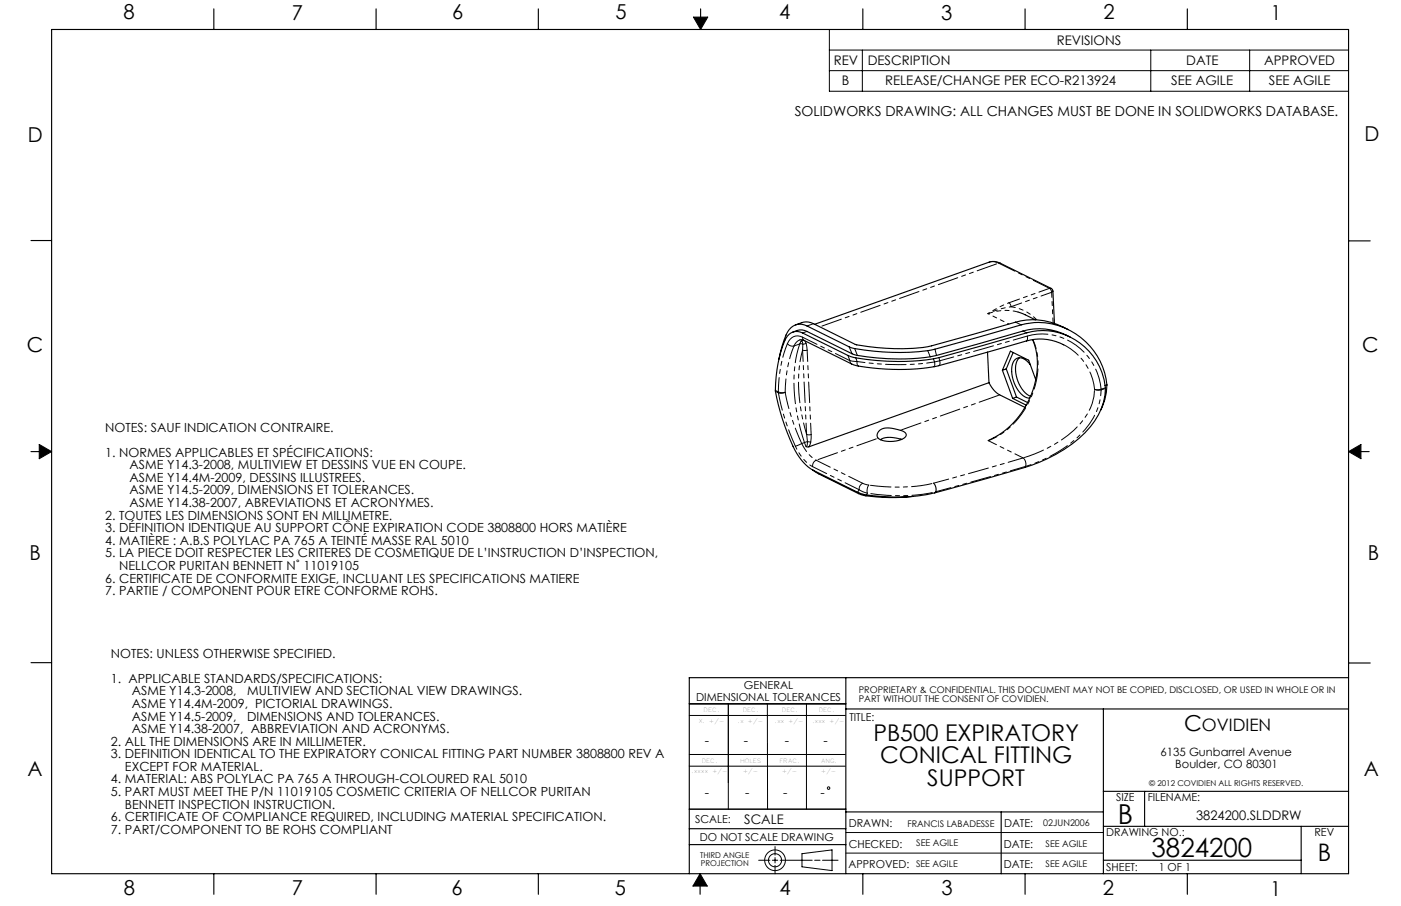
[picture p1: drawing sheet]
<svg xmlns="http://www.w3.org/2000/svg" width="432mm" height="279mm" viewBox="0 0 432 279" stroke-linecap="round" stroke-linejoin="round" font-family="sans-serif">
<g fill="none" stroke="#000" stroke-width=".31">
<path d="M213.7 5.3h4.4l-2.2 3.8zM255.6 9.1v19h160M255.6 15.4h160M265.8 15.4v12.7M354.7 15.4v12.7M385.2 15.4v12.7M255.6 21.8h160M12.1 137.1l3.8 2.2-3.8 2.2zM415.6 139.3l3.8-2.2v4.4zM224.5 217v32.5M236.5 217l.1 32.5M248.6 217v32.5"/>
<path d="M260.7 217h-48.3M212.4 220.6h48.2M212.4 232.7h48.2M212.4 236.3h48.2M212.4 249.5h48.3M260.7 256.7h79.4M215.8 269.4l2.2 3.9h-4.4zM233.8 265.3h3.5M238 265.3h1.7M238.9 261.1v2.6M238.9 264.5v1.6M238.9 266.9v2.6"/>
<path d="M240.5 265.3h9.8M247.2 263.3l9.2-1.2v6.4l-9.2-1.2zM251.1 265.3h1.6M253.5 265.3h4.8M260.7 263.1h79.4"/>
<circle cx="255.4" cy="243" r=".39"/>
<circle cx="238.9" cy="265.3" r="2.02"/>
<circle cx="238.9" cy="265.3" r="3.2"/>
</g>
<g fill="none" stroke="#000" stroke-width=".35">
<path d="M15.9 9.1h399.7v260.3h-399.7zM65.9 2.7v6.4M115.9 2.7v6.4M165.9 2.7v6.4M215.9 2.7v6.4M265.9 2.7v6.4M315.9 2.7v6.4M365.9 2.7v6.4M9.6 74.2h6.3M415.6 74.3h6.7M313.8 96.2l5.3 2.4M325 99.8l-.5-10-.2-.6-16.4-8.2a4.1 4.1 0 0 0-3-.2l-53.8 19.2"/>
<path d="M240.1 110.8l.9-3.9a13.2 13.2 0 0 1 2.7-5.8 4.2 4.2 0 0 1 5-.6l13 6.5a66.6 66.6 0 0 0 24.2 1.1l2.3-.4 26.5-7.5a21.3 21.3 0 0 1 26.5 18.5M243.3 103a3.6 3.6 0 0 1 4.1-.3l13.9 6.9a16.2 16.2 0 0 0 5.5 1.2 68.9 68.9 0 0 0 22.6-.5l27-7.7a19.4 19.4 0 0 1 24.3 17.2 21 21 0 0 1-8.1 15.4 46.9 46.9 0 0 1-16.7 9 505.3 505.3 0 0 1-30.2 8.3 57.5 57.5 0 0 1-20.4-.3l-14.6-7.2a17.4 17.4 0 0 1-7.2-9.5 67.4 67.4 0 0 1-4.5-15.1 35.5 35.5 0 0 1 3.7-16.8zM244.4 102.4l1.4-.5a3.8 3.8 0 0 1 2.9 .3l13.9 6.9a64.9 64.9 0 0 0 22.6 1.1l3.4-.6 26.7-7.5a18.8 18.8 0 0 1 14.5 1.8M245.2 100.2a5.6 5.6 0 0 1 5.5-.4l12.9 6.4a65.9 65.9 0 0 0 23.5 .5l25.9-7.4a20.6 20.6 0 0 1 16.2 2.3M246.5 104.8l1.3 .2 14.7 7.2a24.9 24.9 0 0 0 8.5 1.5 61.4 61.4 0 0 0 18.4-.9M247.6 104.9l-.7 .3M304.4 108.6l.4 9.4M304.8 118l-55.5 19.8-.9-.1M304.8 118a8.2 8.2 0 0 0 3.3 3.8l7.8 3.8M308.9 114.2l2.5-5.9 5.6 2.8 2.2 6M308.9 114.2l3.2 8.7M310.1 113.8l3.2 8.6"/>
<path d="M310.1 113.8l-1.2 .4M312.3 108.7l-2.2 5.1M314.2 110.3a6.1 6.1 0 0 0-.8 6.4 8.5 8.5 0 0 0 4.2 5.5M316.3 105.1l-26.9 7.7M316.3 105.2a15.3 15.3 0 0 1 11.5 1.1M317.5 112.5a3.4 3.4 0 0 0-4.6-1.7 7.1 7.1 0 0 0-.3 7.2 6.3 6.3 0 0 0 4.8 4.8M318.2 104.7a23.8 23.8 0 0 1-3.2 22.4 24.3 24.3 0 0 1-10.4 8.8M327.7 106.3h.1M341.2 118.7a17.1 17.1 0 0 1-2 7.9M341.2 118.7l-.6 .2M9.6 139.3h6.3M270.8 133a4.9 4.9 0 0 1 5-.7 4.5 4.5 0 0 1 3.5 1.6v.3a4.2 4.2 0 0 1-3.8 1.9 5.7 5.7 0 0 1-5-1.2l-.1-1z"/>
<path d="M277.9 135.5a8.8 8.8 0 0 0-6.5 .1M312.1 122.9l4.2 2M313.3 122.4l3.4 1.7M313.3 122.4l-1.2 .5M415.6 139.3h6.4M250.5 145l1.8 1.1 12.3 6.1a13.7 13.7 0 0 0 5.8 1.1l5.4 .1 5.6-.3M287.7 149a2.66 2.66 0 0 1 .7 2.7M288.4 151.7h.1M288.4 151.7l-.3 .3M9.6 204.4h6.3M212.4 217.1h48.3M260.7 218.6h154.9"/>
<path d="M260.7 209v60.4M340.1 218.6v50.8M415.6 204.5h6.7M415.6 209h-203.2v60.4M212.4 255.6h48.3M212.4 249.5h48.3M260.7 250.4h79.4M308.6 250.4v19M340.1 254.8h75.5M340.1 244h75.5M352.8 244v10.8M401 254.8v14.6"/>
<path d="M65.9 269.4v6.4M115.9 269.4v6.4M165.9 269.4v6.4M212.4 260.5h48.3M215.8 269.4v6.4M265.9 269.4v6.4M315.9 269.4v6.4M340.1 265.3h60.9M365.9 269.4v6.4"/>
</g>
<path d="M213.7 5.3l2.2 3.8v-3.8zM215.9 5.3v3.8l2.2-3.8zM415.6 139.3h3.8v-2.2zM415.6 139.3l3.8 2.2v-2.2zM215.8 269.4v3.9h2.2zM215.8 269.4l-2.2 3.9h2.2zM12.1 139.3v2.2l3.8-2.2zM12.1 137.1v2.2h3.8z" fill-rule="evenodd" fill="#000"/>
<g fill="none" stroke="#000" stroke-width=".31" stroke-dasharray="6.3 1.3 1.3 1.3 1.3 1.3">
<path d="M307.8 81.2a3.7 3.7 0 0 0-2.9-.4M307.8 81.2h.5M311 93.4l.4 .5 .2 .7M323.5 88.9h.5M324.1 90.1l-.2-.7-.4-.5M324.5 89.8l-.4 .3M242.7 106a3.2 3.2 0 0 1 4.6-2M242.7 106a2.05 2.05 0 0 0 2 .7M246.5 104.8l-.1 .1a3.3 3.3 0 0 0-1.7 1.8M246.5 106.1l.4-.9M246.5 106.1l-1.8 .6M246.5 106.1h.9"/>
<path d="M247.3 104l.1 .5 .5 .5M247.4 102.7l1.3-.5M247.4 108v-1.9M247.4 108h1.4M247.4 106.1l1-.3M247.4 106.1l-.1-.7-.4-.2M248 105.1l.4 .7M248.4 105.8l.4 2.2M248.7 100.5l2-.7M261.3 109.6l.7 1.6M261.7 107l.9 2.1M262 111.2l2.2 .3"/>
<path d="M262 111.2l.1 .6 .4 .5M264.2 111.5l-.4-1.1M264.2 111.5v.9l.4 .5M264.3 109.6l-.9-2.1M286.7 110l-.8-1.9M288 111.6l-.3-.9M288 111.6l.1 1-.2 .5M288 111.6l1.6-.3M288.2 107.7l.4 1.9M289.4 110.3l.2 1M289.6 111.3l.1 1-.3 .5M314.7 100.2l-1.7-.9"/>
<path d="M316.4 102.6l-1.1-.5M316.6 103.6l.1 1-.4 .5M340.7 119.8l-1.3 .4M239 120.4l.9 .5M239.9 120.9l1 .2 1.1-.1M239.9 121.1l-.9-.4M239.9 121.1l1 .2 1.1-.3M239.9 121.1v-.2M245.1 137.6l2-.8M247.1 136.8l.8-.3M247.9 136.5l1-.3M248.4 137.7l-.5-1.2"/>
<path d="M248.4 137.7l.4-.5 .1-1M248.6 134h1.4M248.9 136.2l-.3-2.2M248.9 136.2l1 .1M249.9 136.3l-.6 1.5M250 134l-.1 2.3M337.4 120.1l2-.1M339.4 120l1.3-.4M339.4 120.2l-1.1 .1-.9-.2M339.4 120.2v-.2M250.5 143.9a1.88 1.88 0 0 1 1.1-2M264.8 151l-.5 .8"/>
<path d="M264.8 151a1.88 1.88 0 0 1 1.1-1.9M264.8 152l-.2 .2M265.9 149.1l1.9 .5M266.9 152.9l.1-.3M267.1 152.6l.2-.5M267.3 152.1a3.1 3.1 0 0 1 .5-2.5M267.3 152.1l-2.5-1.1M288.4 151.7h.1M316 143.9a2.46 2.46 0 0 0-.7-2.7"/>
</g>
<path d="M264.2 111.5a79.5 79.5 0 0 0 23.8 .1" fill="none" stroke="#000" stroke-width=".31" stroke-dasharray="6.3 1.3 1.3 1.3 1.3 1.3" stroke-dashoffset="3.9"/>
<path d="M289.6 111.3l27-7.7M239.9 120.9a40.2 40.2 0 0 1 2.8-14.9" fill="none" stroke="#000" stroke-width=".31" stroke-dasharray="6.3 1.3 1.3 1.3 1.3 1.3" stroke-dashoffset="1.9"/>
<path d="M316.6 103.6a18.3 18.3 0 0 1 22.8 16.4" fill="none" stroke="#000" stroke-width=".31" stroke-dasharray="6.3 1.3 1.3 1.3 1.3 1.3" stroke-dashoffset="-.1"/>
<path d="M304.5 96.7l3.6-2 2.9-1.3M311 99.9l-6.5-3.2" fill="none" stroke="#000" stroke-width=".31" stroke-dasharray="6.3 1.3 1.3 1.3 1.3 1.3" stroke-dashoffset="5.9"/>
<path d="M252.7 100.8l55.1-19.6" fill="none" stroke="#000" stroke-width=".31" stroke-dasharray="6.3 1.3 1.3 1.3 1.3 1.3" stroke-dashoffset="-.7"/>
<path d="M323.5 88.9l-15.7-7.7M337.4 120.1a17.3 17.3 0 0 0-9.6-13.8" fill="none" stroke="#000" stroke-width=".31" stroke-dasharray="6.3 1.3 1.3 1.3 1.3 1.3" stroke-dashoffset=".8"/>
<path d="M311 93.4l12.5-4.5M324.1 90.1l-12.5 4.5M248.8 108l1.2 26M248.6 134l-1.2-26" fill="none" stroke="#000" stroke-width=".31" stroke-dasharray="6.3 1.3 1.3 1.3 1.3 1.3" stroke-dashoffset="2.9"/>
<path d="M251.6 141.9l14.3 7.2M264.8 151l-14.3-7.1M287.7 149l27.6-7.8M316 143.9l-27.6 7.8" fill="none" stroke="#000" stroke-width=".31" stroke-dasharray="6.3 1.3 1.3 1.3 1.3 1.3" stroke-dashoffset="1.5"/>
<path d="M339.4 120.2a21.4 21.4 0 0 1-9.2 16.3 43.9 43.9 0 0 1-14.2 7.4" fill="none" stroke="#000" stroke-width=".31" stroke-dasharray="6.3 1.3 1.3 1.3 1.3 1.3" stroke-dashoffset="4.5"/>
<path d="M247.3 104l14.7 7.2" fill="none" stroke="#000" stroke-width=".31" stroke-dasharray="6.3 1.3 1.3 1.3 1.3 1.3" stroke-dashoffset="1.4"/>
<path d="M308.1 121.8l-30.6 10.9M315.3 141.2a37.8 37.8 0 0 0 18.7-11.8 15.9 15.9 0 0 0 3.4-9.3" fill="none" stroke="#000" stroke-width=".31" stroke-dasharray="6.3 1.3 1.3 1.3 1.3 1.3" stroke-dashoffset="-.4"/>
<path d="M247.1 136.8a11.4 11.4 0 0 0 4.5 5.1M315.3 141.2l-10.7-5.3" fill="none" stroke="#000" stroke-width=".31" stroke-dasharray="6.3 1.3 1.3 1.3 1.3 1.3" stroke-dashoffset="3.5"/>
<path d="M318.3 104.7a23.6 23.6 0 0 1-3.4 23 22.5 22.5 0 0 1-10.3 8.2" fill="none" stroke="#000" stroke-width=".31" stroke-dasharray="6.3 1.3 1.3 1.3 1.3 1.3" stroke-dashoffset="3.4"/>
<path d="M313.8 96.2a15 15 0 0 0-9.3 .5M324.6 99.6l-.5-9.5" fill="none" stroke="#000" stroke-width=".31" stroke-dasharray="6.3 1.3 1.3 1.3 1.3 1.3" stroke-dashoffset="4.8"/>
<path d="M267.8 149.6a54.8 54.8 0 0 0 19.9-.6" fill="none" stroke="#000" stroke-width=".31" stroke-dasharray="6.3 1.3 1.3 1.3 1.3 1.3" stroke-dashoffset="-.5"/>
<path d="M270.6 135.1l-19 6.8" fill="none" stroke="#000" stroke-width=".31" stroke-dasharray="6.3 1.3 1.3 1.3 1.3 1.3" stroke-dashoffset="-.6"/>
<path d="M288.4 151.7a54.4 54.4 0 0 1-21.1 .4" fill="none" stroke="#000" stroke-width=".31" stroke-dasharray="6.3 1.3 1.3 1.3 1.3 1.3" stroke-dashoffset="-1.1"/>
<path d="M250.5 143.9a13 13 0 0 1-5.4-6.3" fill="none" stroke="#000" stroke-width=".31" stroke-dasharray="6.3 1.3 1.3 1.3 1.3 1.3" stroke-dashoffset="5.3"/>
<path d="M245.1 137.6a69.3 69.3 0 0 1-5.2-16.5" fill="none" stroke="#000" stroke-width=".31" stroke-dasharray="6.3 1.3 1.3 1.3 1.3 1.3" stroke-dashoffset=".9"/>
<path d="M244.7 106.7a38.7 38.7 0 0 0-2.7 14.3" fill="none" stroke="#000" stroke-width=".31" stroke-dasharray="6.3 1.3 1.3 1.3 1.3 1.3" stroke-dashoffset="2.2"/>
<path d="M304.5 96.7a24 24 0 0 1 7.1-2.1" fill="none" stroke="#000" stroke-width=".31" stroke-dasharray="6.3 1.3 1.3 1.3 1.3 1.3" stroke-dashoffset="5.8"/>
<path d="M311.6 94.6a13.3 13.3 0 0 1 7.9 4" fill="none" stroke="#000" stroke-width=".31" stroke-dasharray="6.3 1.3 1.3 1.3 1.3 1.3" stroke-dashoffset="5"/>
<path d="M242 121a66.9 66.9 0 0 0 5.1 15.8" fill="none" stroke="#000" stroke-width=".31" stroke-dasharray="6.3 1.3 1.3 1.3 1.3 1.3" stroke-dashoffset="1.2"/>
<path d="M247.9 136.5a51.4 51.4 0 0 1-1.9-28.9l.5-1.5" fill="none" stroke="#000" stroke-width=".31" stroke-dasharray="6.3 1.3 1.3 1.3 1.3 1.3" stroke-dashoffset=".4"/>
<path d="M247.4 108a47.6 47.6 0 0 0 1.2 26" fill="none" stroke="#000" stroke-width=".31" stroke-dasharray="6.3 1.3 1.3 1.3 1.3 1.3" stroke-dashoffset="2.7"/>
<text font-size="8.5" x="344.5" y="254.2">B</text>
<text font-size="8.1" x="354.9" y="264.3">3824200</text>
<text font-size="7.5" x="406.2" y="265.5">B</text>
<g font-size="7.1">
<text x="269.2" y="228.5">PB500 EXPIRATORY</text>
<text x="271.2" y="235.4">CONICAL FITTING</text>
<text x="285.8" y="242.3">SUPPORT</text>
</g>
<text font-size="6.8" x="365" y="225.5">C</text>
<g font-size="6.3">
<text x="38" y="6">8</text>
<text x="139.4" y="5.8">6</text>
<text x="189.7" y="5.8">5</text>
<text x="240.1" y="5.9">4</text>
<text x="340.1" y="5.9">2</text>
<text x="89.9" y="6.1">7</text>
<text x="290.1" y="6">3</text>
<text x="391.7" y="6">1</text>
<text x="8.6" y="43.8">D</text>
<text x="420.6" y="43.6">D</text>
<text x="8.3" y="108.5">C</text>
<text x="419.8" y="108.6">C</text>
<text x="9.1" y="172.8">B</text>
<text x="421.6" y="172.8">B</text>
<text x="8.5" y="239.4">A</text>
<text x="420.3" y="239.3">A</text>
<text x="38.1" y="276">8</text>
<text x="89.9" y="276">7</text>
<text x="139.2" y="276">6</text>
<text x="189.5" y="276.1">5</text>
<text x="240.2" y="276">4</text>
<text x="290.2" y="276.1">3</text>
<text x="339.9" y="276.1">2</text>
<text x="391.6" y="276.3">1</text>
</g>
<text font-size="5.3" x="370.5" y="225.5">OVIDIEN</text>
<text font-size="4.2" x="244.9" y="35.9">SOLIDWORKS DRAWING: ALL CHANGES MUST BE DONE IN SOLIDWORKS DATABASE.</text>
<g font-size="4.1">
<text x="325.7" y="13.9">REVISIONS</text>
<text x="256.9" y="20.1">REV</text>
<text x="267.4" y="20.1">DESCRIPTION</text>
<text x="365.6" y="20.1">DATE</text>
<text x="389.6" y="20.1">APPROVED</text>
<text x="259.5" y="26.2">B</text>
<text x="272.8" y="26.2">RELEASE/CHANGE PER ECO-R213924</text>
<text x="361" y="26.2">SEE AGILE</text>
<text x="391.1" y="26.1">SEE AGILE</text>
<text x="217.2" y="229.6">-</text>
<text x="229.3" y="229.6">-</text>
<text x="241.9" y="229.6">-</text>
<text x="253.8" y="229.6">-</text>
<text x="217.2" y="245.7">-</text>
<text x="229.7" y="245.7">-</text>
<text x="241.3" y="245.7">-</text>
<text x="252.9" y="245.7">-</text>
<text x="229.4" y="254">SCALE</text>
<text x="368.7" y="252.8">3824200.SLDDRW</text>
</g>
<g font-size="3.9">
<text x="32.4" y="133.1">NOTES: SAUF INDICATION CONTRAIRE.</text>
<text x="32.4" y="140.8">1. NORMES APPLICABLES ET SPÉCIFICATIONS:</text>
<text x="40" y="144.7">ASME Y14.3-2008, MULTIVIEW ET DESSINS VUE EN COUPE.</text>
<text x="40" y="148.6">ASME Y14.4M-2009, DESSINS ILLUSTREES.</text>
<text x="40" y="152.5">ASME Y14.5-2009, DIMENSIONS ET TOLERANCES.</text>
<text x="32.4" y="160.2">2. TOUTES LES DIMENSIONS SONT EN MILLIMETRE.</text>
<text x="40" y="156.4">ASME Y14.38-2007, ABREVIATIONS ET ACRONYMES.</text>
<text x="32.4" y="164.1">3. DÉFINITION IDENTIQUE AU SUPPORT CÔNE EXPIRATION CODE 3808800 HORS MATIÈRE</text>
<text x="32.4" y="168">4. MATIÈRE : A.B.S POLYLAC PA 765 A TEINTÉ MASSE RAL 5010</text>
<text x="32.4" y="171.9">5. LA PIECE DOIT RESPECTER LES CRITERES DE COSMETIQUE DE L’INSTRUCTION D’INSPECTION,</text>
<text x="32.4" y="179.6">6. CERTIFICATE DE CONFORMITE EXIGE, INCLUANT LES SPECIFICATIONS MATIERE</text>
<text x="36.7" y="175.8">NELLCOR PURITAN BENNETT N˚ 11019105</text>
<text x="32.4" y="183.5">7. PARTIE / COMPONENT POUR ETRE CONFORME ROHS.</text>
<text x="34.2" y="202.8">NOTES: UNLESS OTHERWISE SPECIFIED.</text>
<text x="34.2" y="210.6">1. APPLICABLE STANDARDS/SPECIFICATIONS:</text>
<text x="40.7" y="214.4">ASME Y14.3-2008,</text>
<text x="76.2" y="214.4">MULTIVIEW AND SECTIONAL VIEW DRAWINGS.</text>
<text x="40.7" y="218.3">ASME Y14.4M-2009, PICTORIAL DRAWINGS.</text>
<text x="40.7" y="226.1">ASME Y14.38-2007, ABBREVIATION AND ACRONYMS.</text>
<text x="40.7" y="222.2">ASME Y14.5-2009,</text>
<text x="76.2" y="222.2">DIMENSIONS AND TOLERANCES.</text>
<text x="34.2" y="230">2. ALL THE DIMENSIONS ARE IN MILLIMETER.</text>
<text x="34.2" y="233.8">3. DEFINITION IDENTICAL TO THE EXPIRATORY CONICAL FITTING PART NUMBER 3808800 REV A</text>
<text x="38.5" y="237.7">EXCEPT FOR MATERIAL.</text>
<text x="34.2" y="241.6">4. MATERIAL: ABS POLYLAC PA 765 A THROUGH-COLOURED RAL 5010</text>
<text x="34.2" y="245.5">5. PART MUST MEET THE P/N 11019105 COSMETIC CRITERIA OF NELLCOR PURITAN</text>
<text x="38.5" y="249.4">BENNETT INSPECTION INSTRUCTION.</text>
<text x="34.2" y="253.2">6. CERTIFICATE OF COMPLIANCE REQUIRED, INCLUDING MATERIAL SPECIFICATION.</text>
<text x="34.2" y="257.1">7. PART/COMPONENT TO BE ROHS COMPLIANT</text>
</g>
<g font-size="3.5">
<text x="357.7" y="233.3">6135 Gunbarrel Avenue</text>
<text x="362.2" y="236.8">Boulder, CO 80301</text>
</g>
<g font-size="3.4">
<text x="229.3" y="212.5">GENERAL</text>
<text x="214.5" y="216.1">DIMENSIONAL TOLERANCES</text>
<text x="261.8" y="222.5">TITLE:</text>
<text x="344" y="247">SIZE</text>
<text x="353.7" y="247">FILENAME:</text>
<text x="214.3" y="253.9">SCALE:</text>
<text x="261.6" y="255.1">DRAWN:</text>
<text x="309.5" y="255.1">DATE:</text>
<text x="341" y="257.7">DRAWING NO.:</text>
<text x="405.1" y="257.7">REV</text>
<text x="215.7" y="259.3">DO NOT SCALE DRAWING</text>
<text x="261.6" y="261.4">CHECKED:</text>
<text x="309.4" y="261.4">DATE:</text>
<text x="261.6" y="267.6">APPROVED:</text>
<text x="309.4" y="267.6">DATE:</text>
<text x="341" y="268.6">SHEET:</text>
<text x="357.1" y="268.6">1 OF 1</text>
</g>
<g font-size="2.8">
<text x="264.7" y="213.7">PROPRIETARY &amp; CONFIDENTIAL. THIS DOCUMENT MAY NOT BE COPIED, DISCLOSED, OR USED IN WHOLE OR IN</text>
<text x="264.7" y="216.5">PART WITHOUT THE CONSENT OF COVIDIEN.</text>
<text x="279.7" y="255.2">FRANCIS LABADESSE</text>
<text x="321.6" y="254.8">02JUN2006</text>
<text x="282.4" y="261">SEE AGILE</text>
<text x="322.2" y="261.3">SEE AGILE</text>
<text x="282.3" y="267.4">SEE AGILE</text>
<text x="322.2" y="267.3">SEE AGILE</text>
</g>
<g font-size="2.5">
<text x="354.2" y="242.3">© 2012 COVIDIEN ALL RIGHTS RESERVED.</text>
<text x="215.8" y="264.6">THIRD ANGLE</text>
<text x="216" y="266.9">PROJECTION</text>
</g>
<g font-size="1.8">
<text x="216.9" y="219.6">DEC.</text>
<text x="228.9" y="219.6">DEC.</text>
<text x="241" y="219.6">DEC.</text>
<text x="252.4" y="219.6">DEC.</text>
<text x="215.3" y="222.9">X. +/-</text>
<text x="227.4" y="222.9">.x +/-</text>
<text x="238.8" y="222.9">.xx +/-</text>
<text x="250.4" y="222.9">.xxx +/-</text>
<text x="213.2" y="238.5">.xxxx +/-</text>
<text x="216.3" y="235.2">DEC.</text>
<text x="228.1" y="235.2">HOLES</text>
<text x="228.9" y="238.5">+/-</text>
<text x="240.3" y="235.2">FRAC.</text>
<text x="241" y="238.5">+/-</text>
<text x="253" y="235.2">ANG.</text>
<text x="253" y="238.5">+/-</text>
</g>
</svg>
